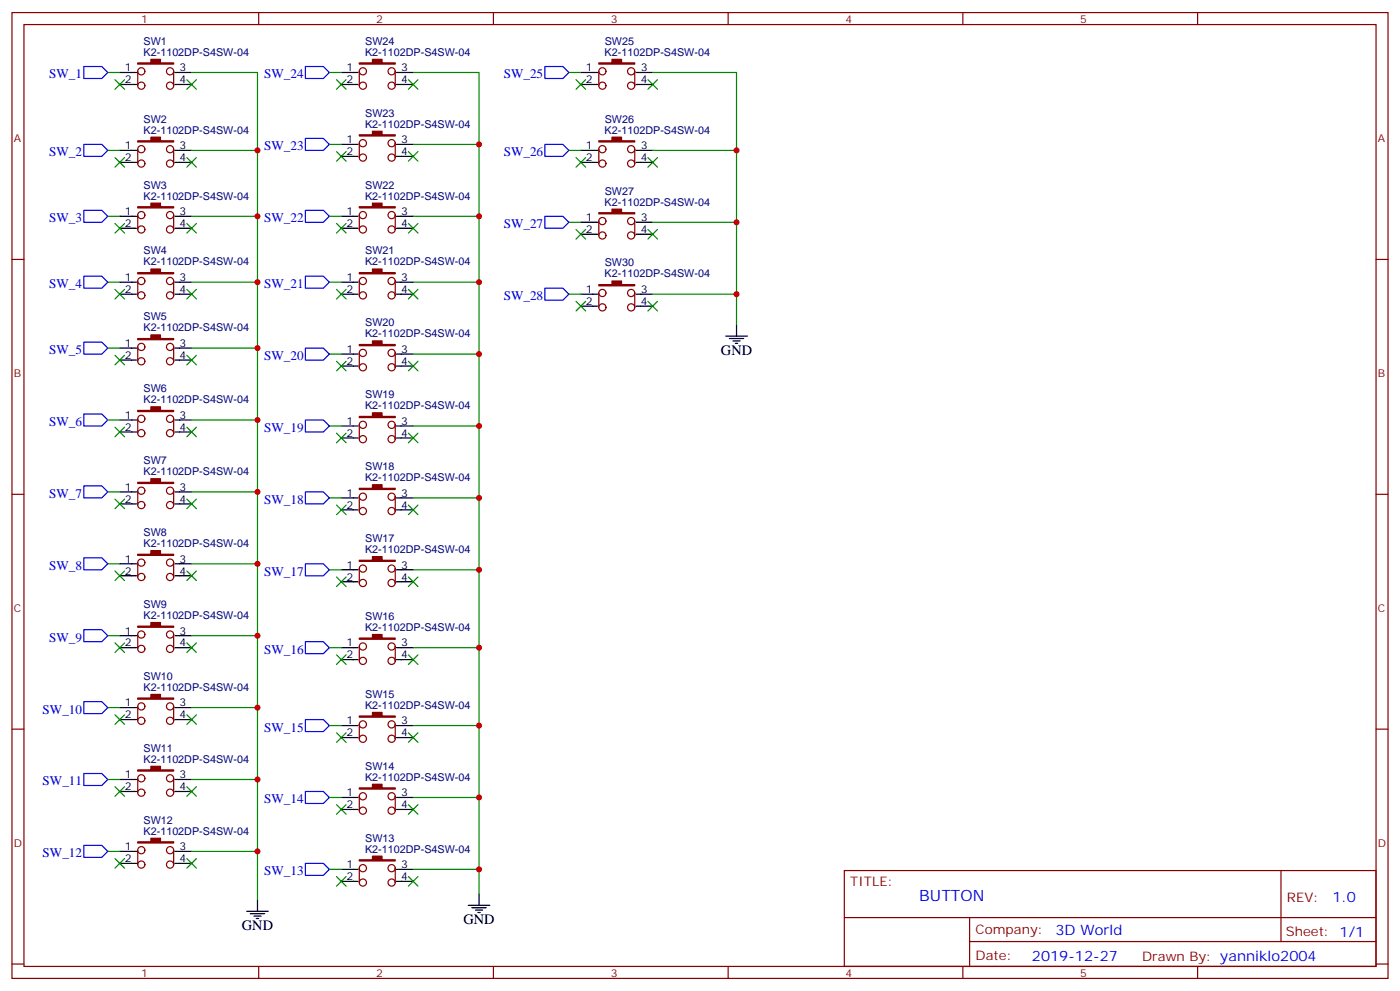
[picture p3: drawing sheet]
<svg xmlns="http://www.w3.org/2000/svg" width="412mm" height="292mm" viewBox="0 0 412 292" stroke-linecap="round" stroke-linejoin="round" font-family="sans-serif">
<g fill="none" stroke="#870000" stroke-width=".35">
<path d="M3.5 3.7h405.4v284.3h-405.4zM7.1 7.2h398.2v277.3h-398.2zM76.2 3.7v3.5M145.3 3.7v3.5M214.5 3.7v3.5M283.6 3.7v3.5M352.8 3.7v3.5M40.6 21v4.2M51.2 21v4.2M105.8 21v4.2M116.4 21v4.2M176.4 21v4.2"/>
<path d="M187 21v4.2M40.6 43.9v4.3M51.2 43.9v4.3M105.8 42.2v4.2M107.9 42.2a1.06 1.06 0 0 0-1.4-1 1.06 1.06 0 0 0-.3 1.7 1.06 1.06 0 0 0 1.7-.4v-.3M116.4 42.2a1.06 1.06 0 0 1-1.5 .9 1.06 1.06 0 0 1-.3-1.7 1.06 1.06 0 0 1 1.8 .4v4.6M176.4 43.9v4.3M187 43.9v4.3M3.5 76.4h3.6M40.6 63.3v4.3M51.2 63.3v4.3M105.8 63.3v4.3"/>
<path d="M116.4 63.3v4.3M176.4 65.1v4.2M187 65.1v4.2M405.3 76.4h3.6M40.6 82.7v4.3M51.2 82.7v4.3M105.8 82.7v4.3M116.4 82.7v4.3M176.4 86.3v4.2M187 86.3v4.2M40.6 102.1v4.3M51.2 102.1v4.3"/>
<path d="M105.8 103.9v4.2M116.4 103.9v4.2M40.6 123.3v4.2M51.2 123.3v4.2M105.8 125.1v4.2M116.4 125.1v4.2M3.5 145.5h3.6M40.6 144.5v4.2M51.2 144.5v4.2M105.8 146.2v4.3M116.4 146.2v4.3M405.3 145.5h3.6"/>
<path d="M40.6 165.6v4.3M51.2 165.6v4.3M105.8 167.4v4.2M116.4 167.4v4.2M40.6 186.8v4.2M51.2 186.8v4.2M105.8 190.3v4.3M116.4 190.3v4.3M3.5 214.7h3.6M40.6 208v4.2M51.2 208v4.2M105.8 213.3v4.2"/>
<path d="M116.4 213.3v4.2M405.3 214.7h3.6M40.6 229.1v4.3M51.2 229.1v4.3M105.8 234.4v4.3M116.4 234.4v4.3M40.6 250.3v4.2M51.2 250.3v4.2M105.8 255.6v4.2M116.4 255.6v4.2M248.7 256.3h156.6v28.2h-156.6zM377.3 256.3v20.9"/>
<path d="M248.7 270.1h156.5M285.6 277.2h119.6M285.6 270.1v14.2M3.5 283.8h3.6M76.2 284.5v3.5M145.3 284.5v3.5M214.5 284.5v3.5M283.6 284.5v3.5M352.8 284.5v3.5M405.3 283.8h3.6"/>
<circle cx="41.6" cy="21" r="1.06"/>
<circle cx="41.6" cy="25.2" r="1.06"/>
<circle cx="50.1" cy="21" r="1.06"/>
<circle cx="50.1" cy="25.2" r="1.06"/>
<circle cx="106.9" cy="25.2" r="1.06"/>
<circle cx="106.9" cy="21" r="1.06"/>
<circle cx="115.4" cy="21" r="1.06"/>
<circle cx="115.4" cy="25.2" r="1.06"/>
<circle cx="177.4" cy="25.2" r="1.06"/>
<circle cx="177.4" cy="21" r="1.06"/>
<circle cx="185.9" cy="25.2" r="1.06"/>
<circle cx="185.9" cy="21" r="1.06"/>
<circle cx="41.6" cy="48.2" r="1.06"/>
<circle cx="41.6" cy="43.9" r="1.06"/>
<circle cx="50.1" cy="48.2" r="1.06"/>
<circle cx="50.1" cy="43.9" r="1.06"/>
<circle cx="106.9" cy="46.4" r="1.06"/>
<circle cx="115.4" cy="46.4" r="1.06"/>
<circle cx="177.4" cy="43.9" r="1.06"/>
<circle cx="177.4" cy="48.2" r="1.06"/>
<circle cx="185.9" cy="43.9" r="1.06"/>
<circle cx="185.9" cy="48.2" r="1.06"/>
<circle cx="41.6" cy="67.6" r="1.06"/>
<circle cx="41.6" cy="63.3" r="1.06"/>
<circle cx="50.1" cy="63.3" r="1.06"/>
<circle cx="50.1" cy="67.6" r="1.06"/>
<circle cx="106.9" cy="63.3" r="1.06"/>
<circle cx="106.9" cy="67.6" r="1.06"/>
<circle cx="115.4" cy="67.6" r="1.06"/>
<circle cx="115.4" cy="63.3" r="1.06"/>
<circle cx="177.4" cy="69.3" r="1.06"/>
<circle cx="177.4" cy="65.1" r="1.06"/>
<circle cx="185.9" cy="65.1" r="1.06"/>
<circle cx="185.9" cy="69.3" r="1.06"/>
<circle cx="41.6" cy="82.7" r="1.06"/>
<circle cx="41.6" cy="87" r="1.06"/>
<circle cx="50.1" cy="87" r="1.06"/>
<circle cx="50.1" cy="82.7" r="1.06"/>
<circle cx="106.9" cy="82.7" r="1.06"/>
<circle cx="106.9" cy="87" r="1.06"/>
<circle cx="115.4" cy="82.7" r="1.06"/>
<circle cx="115.4" cy="87" r="1.06"/>
<circle cx="177.4" cy="86.3" r="1.06"/>
<circle cx="177.4" cy="90.5" r="1.06"/>
<circle cx="185.9" cy="90.5" r="1.06"/>
<circle cx="185.9" cy="86.3" r="1.06"/>
<circle cx="41.6" cy="106.4" r="1.06"/>
<circle cx="41.6" cy="102.1" r="1.06"/>
<circle cx="50.1" cy="102.1" r="1.06"/>
<circle cx="50.1" cy="106.4" r="1.06"/>
<circle cx="106.9" cy="103.9" r="1.06"/>
<circle cx="106.9" cy="108.1" r="1.06"/>
<circle cx="115.4" cy="103.9" r="1.06"/>
<circle cx="115.4" cy="108.1" r="1.06"/>
<circle cx="41.6" cy="127.5" r="1.06"/>
<circle cx="41.6" cy="123.3" r="1.06"/>
<circle cx="50.1" cy="123.3" r="1.06"/>
<circle cx="50.1" cy="127.5" r="1.06"/>
<circle cx="106.9" cy="129.3" r="1.06"/>
<circle cx="106.9" cy="125.1" r="1.06"/>
<circle cx="115.4" cy="129.3" r="1.06"/>
<circle cx="115.4" cy="125.1" r="1.06"/>
<circle cx="41.6" cy="144.5" r="1.06"/>
<circle cx="41.6" cy="148.7" r="1.06"/>
<circle cx="50.1" cy="144.5" r="1.06"/>
<circle cx="50.1" cy="148.7" r="1.06"/>
<circle cx="106.9" cy="146.2" r="1.06"/>
<circle cx="106.9" cy="150.5" r="1.06"/>
<circle cx="115.4" cy="146.2" r="1.06"/>
<circle cx="115.4" cy="150.5" r="1.06"/>
<circle cx="41.6" cy="169.9" r="1.06"/>
<circle cx="41.6" cy="165.6" r="1.06"/>
<circle cx="50.1" cy="169.9" r="1.06"/>
<circle cx="50.1" cy="165.6" r="1.06"/>
<circle cx="106.9" cy="167.4" r="1.06"/>
<circle cx="106.9" cy="171.6" r="1.06"/>
<circle cx="115.4" cy="167.4" r="1.06"/>
<circle cx="115.4" cy="171.6" r="1.06"/>
<circle cx="41.6" cy="191" r="1.06"/>
<circle cx="41.6" cy="186.8" r="1.06"/>
<circle cx="50.1" cy="186.8" r="1.06"/>
<circle cx="50.1" cy="191" r="1.06"/>
<circle cx="106.9" cy="190.3" r="1.06"/>
<circle cx="106.9" cy="194.6" r="1.06"/>
<circle cx="115.4" cy="190.3" r="1.06"/>
<circle cx="115.4" cy="194.6" r="1.06"/>
<circle cx="41.6" cy="212.2" r="1.06"/>
<circle cx="41.6" cy="208" r="1.06"/>
<circle cx="50.1" cy="212.2" r="1.06"/>
<circle cx="50.1" cy="208" r="1.06"/>
<circle cx="106.9" cy="217.5" r="1.06"/>
<circle cx="106.9" cy="213.3" r="1.06"/>
<circle cx="115.4" cy="217.5" r="1.06"/>
<circle cx="115.4" cy="213.3" r="1.06"/>
<circle cx="41.6" cy="229.1" r="1.06"/>
<circle cx="41.6" cy="233.4" r="1.06"/>
<circle cx="50.1" cy="233.4" r="1.06"/>
<circle cx="50.1" cy="229.1" r="1.06"/>
<circle cx="106.9" cy="238.7" r="1.06"/>
<circle cx="106.9" cy="234.4" r="1.06"/>
<circle cx="115.4" cy="234.4" r="1.06"/>
<circle cx="115.4" cy="238.7" r="1.06"/>
<circle cx="41.6" cy="250.3" r="1.06"/>
<circle cx="41.6" cy="254.5" r="1.06"/>
<circle cx="50.1" cy="254.5" r="1.06"/>
<circle cx="50.1" cy="250.3" r="1.06"/>
<circle cx="106.9" cy="255.6" r="1.06"/>
<circle cx="106.9" cy="259.8" r="1.06"/>
<circle cx="115.4" cy="259.8" r="1.06"/>
<circle cx="115.4" cy="255.6" r="1.06"/>
</g>
<g fill="none" stroke="#000" stroke-width=".35">
<path d="M35.3 21.3h4.9M35.3 24.9h4.9M51.5 21.3h4.9M51.5 24.9h4.9M100.5 21.3h5M100.5 24.9h5M116.8 21.3h4.9M116.8 24.9h4.9M171.1 21.3h4.9M171.1 24.9h4.9M187.3 21.3h5M187.3 24.9h5"/>
<path d="M35.3 44.3h4.9M35.3 47.8h4.9M51.5 44.3h4.9M51.5 47.8h4.9M100.5 42.5h5M100.5 46h5M116.8 42.5h4.9M116.8 46h4.9M171.1 44.3h4.9M171.1 47.8h4.9M187.3 44.3h5M187.3 47.8h5"/>
<path d="M35.3 63.7h4.9M35.3 67.2h4.9M51.5 63.7h4.9M51.5 67.2h4.9M100.5 63.7h5M100.5 67.2h5M116.8 63.7h4.9M116.8 67.2h4.9M171.1 65.4h4.9M171.1 69h4.9M187.3 65.4h5M187.3 69h5"/>
<path d="M35.3 83.1h4.9M35.3 86.6h4.9M51.5 83.1h4.9M51.5 86.6h4.9M100.5 83.1h5M100.5 86.6h5M116.8 83.1h4.9M116.8 86.6h4.9M171.1 86.6h4.9M171.1 90.1h4.9M187.3 86.6h5M187.3 90.1h5"/>
<path d="M213.8 99h6.3M214.8 99.7h4.3M217 95.4v3.6M35.3 102.5h4.9M35.3 106h4.9M51.5 102.5h4.9M51.5 106h4.9M100.5 104.2h5M100.5 107.8h5M116.8 104.2h4.9M116.8 107.8h4.9M215.9 100.4h2.1"/>
<path d="M216.6 101.1h.7M35.3 123.6h4.9M35.3 127.2h4.9M51.5 123.6h4.9M51.5 127.2h4.9M100.5 125.4h5M100.5 128.9h5M116.8 125.4h4.9M116.8 128.9h4.9M35.3 144.8h4.9M35.3 148.3h4.9M51.5 144.8h4.9"/>
<path d="M51.5 148.3h4.9M100.5 146.6h5M100.5 150.1h5M116.8 146.6h4.9M116.8 150.1h4.9M35.3 166h4.9M35.3 169.5h4.9M51.5 166h4.9M51.5 169.5h4.9M100.5 167.7h5M100.5 171.3h5M116.8 167.7h4.9"/>
<path d="M116.8 171.3h4.9M35.3 187.1h4.9M35.3 190.7h4.9M51.5 187.1h4.9M51.5 190.7h4.9M100.5 190.7h5M100.5 194.2h5M116.8 190.7h4.9M116.8 194.2h4.9M35.3 208.3h4.9M35.3 211.8h4.9M51.5 208.3h4.9"/>
<path d="M51.5 211.8h4.9M100.5 213.6h5M100.5 217.1h5M116.8 213.6h4.9M116.8 217.1h4.9M35.3 229.5h4.9M35.3 233h4.9M51.5 229.5h4.9M51.5 233h4.9M100.5 234.8h5M100.5 238.3h5M116.8 234.8h4.9"/>
<path d="M116.8 238.3h4.9M35.3 250.6h4.9M35.3 254.2h4.9M51.5 250.6h4.9M51.5 254.2h4.9M100.5 255.9h5M100.5 259.5h5M116.8 255.9h4.9M116.8 259.5h4.9M72.7 268.3h6.3M73.7 269h4.3M74.8 269.7h2.1"/>
<path d="M75.5 270.4h.7M75.8 264.8v3.5M137.9 266.5h6.4M139 267.2h4.2M140.1 267.9h2.1M140.8 268.6h.7M141.1 263v3.5"/>
</g>
<g fill="#870000" stroke="#870000" stroke-width=".35">
<path d="M40.6 18.5h3.8v-1h2.9v1h3.9v.4h-10.6z"/>
<path d="M40.6 41.5h3.8v-1.1h2.9v1.1h3.9v.3h-10.6z"/>
<path d="M40.6 60.9h3.8v-1.1h2.9v1.1h3.9v.3h-10.6z"/>
<path d="M40.6 80.3h3.8v-1.1h2.9v1.1h3.9v.3h-10.6z"/>
<path d="M40.6 99.7h3.8v-1.1h2.9v1.1h3.9v.3h-10.6z"/>
<path d="M40.6 120.8h3.8v-1h2.9v1h3.9v.4h-10.6z"/>
<path d="M40.6 142h3.8v-1.1h2.9v1.1h3.9v.3h-10.6z"/>
<path d="M40.6 163.2h3.8v-1.1h2.9v1.1h3.9v.3h-10.6z"/>
<path d="M40.6 184.3h3.8v-1h2.9v1h3.9v.4h-10.6z"/>
<path d="M40.6 205.5h3.8v-1.1h2.9v1.1h3.9v.3h-10.6z"/>
<path d="M40.6 226.7h3.8v-1.1h2.9v1.1h3.9v.3h-10.6z"/>
<path d="M40.6 247.8h3.8v-1h2.9v1h3.9v.4h-10.6z"/>
<path d="M105.8 253.1h3.9v-1h2.8v1h3.9v.4h-10.6z"/>
<path d="M105.8 232h3.9v-1.1h2.8v1.1h3.9v.3h-10.6z"/>
<path d="M105.8 210.8h3.9v-1.1h2.8v1.1h3.9v.3h-10.6z"/>
<path d="M105.8 187.9h3.9v-1.1h2.8v1.1h3.9v.3h-10.6z"/>
<path d="M105.8 164.9h3.9v-1h2.8v1h3.9v.4h-10.6z"/>
<path d="M105.8 143.8h3.9v-1.1h2.8v1.1h3.9v.3h-10.6z"/>
<path d="M105.8 122.6h3.9v-1.1h2.8v1.1h3.9v.3h-10.6z"/>
<path d="M105.8 101.4h3.9v-1h2.8v1h3.9v.4h-10.6z"/>
<path d="M105.8 80.3h3.9v-1.1h2.8v1.1h3.9v.3h-10.6z"/>
<path d="M105.8 60.9h3.9v-1.1h2.8v1.1h3.9v.3h-10.6z"/>
<path d="M105.8 39.7h3.9v-1.1h2.8v1.1h3.9v.3h-10.6z"/>
<path d="M105.8 18.5h3.9v-1h2.8v1h3.9v.4h-10.6z"/>
<path d="M176.4 18.5h3.9v-1h2.8v1h3.9v.4h-10.6z"/>
<path d="M176.4 41.5h3.9v-1.1h2.8v1.1h3.9v.3h-10.6z"/>
<path d="M176.4 62.6h3.9v-1h2.8v1h3.9v.4h-10.6z"/>
<path d="M176.4 83.8h3.9v-1.1h2.8v1.1h3.9v.3h-10.6z"/>
</g>
<g fill="none" stroke="#00f" stroke-width=".35">
<path d="M24.7 19.6h5.3l1.7 1.7-1.7 1.8h-5.3zM90 19.6h5.2l1.8 1.7-1.8 1.8h-5.2zM160.5 19.6h5.3l1.8 1.7-1.8 1.8h-5.3zM24.7 42.5h5.3l1.7 1.8-1.7 1.7h-5.3zM90 40.7h5.2l1.8 1.8-1.8 1.8h-5.2zM160.5 42.5h5.3l1.8 1.8-1.8 1.7h-5.3zM24.7 61.9h5.3l1.7 1.8-1.7 1.7h-5.3zM90 61.9h5.2l1.8 1.8-1.8 1.7h-5.2zM160.5 63.7h5.3l1.8 1.7-1.8 1.8h-5.3zM24.7 81.3h5.3l1.7 1.8-1.7 1.7h-5.3zM90 81.3h5.2l1.8 1.8-1.8 1.7h-5.2zM160.5 84.8h5.3l1.8 1.8-1.8 1.8h-5.3z"/>
<path d="M24.7 100.7h5.3l1.7 1.8-1.7 1.7h-5.3zM90 102.5h5.2l1.8 1.7-1.8 1.8h-5.2zM24.7 121.9h5.3l1.7 1.7-1.7 1.8h-5.3zM90 123.6h5.2l1.8 1.8-1.8 1.8h-5.2zM24.7 143.1h5.3l1.7 1.7-1.7 1.8h-5.3zM90 144.8h5.2l1.8 1.8-1.8 1.7h-5.2zM24.7 164.2h5.3l1.7 1.8-1.7 1.7h-5.3zM90 166h5.2l1.8 1.7-1.8 1.8h-5.2zM24.7 185.4h5.3l1.7 1.7-1.7 1.8h-5.3zM90 188.9h5.2l1.8 1.8-1.8 1.7h-5.2zM24.7 206.6h5.3l1.7 1.7-1.7 1.8h-5.3zM90 211.8h5.2l1.8 1.8-1.8 1.8h-5.2z"/>
<path d="M24.7 227.7h5.3l1.7 1.8-1.7 1.7h-5.3zM90 233h5.2l1.8 1.8-1.8 1.7h-5.2zM24.7 248.9h5.3l1.7 1.7-1.7 1.8h-5.3zM90 254.2h5.2l1.8 1.7-1.8 1.8h-5.2z"/>
</g>
<g fill="none" stroke="#008700" stroke-width=".35">
<path d="M31.7 21.3h3.6M56.4 21.3h19.4v23M97 21.3h3.5M121.7 21.3h19.4v21.2M167.6 21.3h3.5M192.3 21.3h24.7v23M31.7 44.3h3.6M56.4 44.3h19.4v19.4M97 42.5h3.5M121.7 42.5h19.4v21.2M167.6 44.3h3.5M192.3 44.3h24.7v21.1"/>
<path d="M31.7 63.7h3.6M56.4 63.7h19.4v19.4M97 63.7h3.5M121.7 63.7h19.4v19.4M167.6 65.4h3.5M192.3 65.4h24.7v21.2M31.7 83.1h3.6M56.4 83.1h19.4v19.4M97 83.1h3.5M121.7 83.1h19.4v21.1M167.6 86.6h3.5M192.3 86.6h24.7v8.8"/>
<path d="M31.7 102.5h3.6M56.4 102.5h19.4v21.1M97 104.2h3.5M121.7 104.2h19.4v21.2M31.7 123.6h3.6M56.4 123.6h19.4v21.2M97 125.4h3.5M121.7 125.4h19.4v21.2M31.7 144.8h3.6M56.4 144.8h19.4v21.2M97 146.6h3.5M121.7 146.6h19.4v21.1"/>
<path d="M31.7 166h3.6M56.4 166h19.4v21.1M97 167.7h3.5M121.7 167.7h19.4v23M31.7 187.1h3.6M56.4 187.1h19.4v21.2M97 190.7h3.5M121.7 190.7h19.4v22.9M31.7 208.3h3.6M56.4 208.3h19.4v21.2M97 213.6h3.5M121.7 213.6h19.4v21.2"/>
<path d="M31.7 229.5h3.6M56.4 229.5h19.4v21.1M97 234.8h3.5M121.7 234.8h19.4v21.1M31.7 250.6h3.6M56.4 250.6h19.4v14.2M97 255.9h3.5M121.7 255.9h19.4v7.1"/>
</g>
<g fill="#c00">
<circle cx="217" cy="65.4" r=".88"/>
<circle cx="141.1" cy="42.5" r=".88"/>
<circle cx="141.1" cy="83.1" r=".88"/>
<circle cx="141.1" cy="190.7" r=".88"/>
<circle cx="141.1" cy="234.8" r=".88"/>
<circle cx="75.8" cy="44.3" r=".88"/>
<circle cx="75.8" cy="83.1" r=".88"/>
<circle cx="75.8" cy="123.6" r=".88"/>
<circle cx="75.8" cy="166" r=".88"/>
<circle cx="75.8" cy="208.3" r=".88"/>
<circle cx="75.8" cy="250.6" r=".88"/>
<circle cx="75.8" cy="229.5" r=".88"/>
<circle cx="75.8" cy="187.1" r=".88"/>
<circle cx="75.8" cy="144.8" r=".88"/>
<circle cx="75.8" cy="102.5" r=".88"/>
<circle cx="75.8" cy="63.7" r=".88"/>
<circle cx="141.1" cy="255.9" r=".88"/>
<circle cx="141.1" cy="213.6" r=".88"/>
<circle cx="141.1" cy="167.7" r=".88"/>
<circle cx="141.1" cy="125.4" r=".88"/>
<circle cx="141.1" cy="104.2" r=".88"/>
<circle cx="141.1" cy="63.7" r=".88"/>
<circle cx="217" cy="86.6" r=".88"/>
<circle cx="217" cy="44.3" r=".88"/>
<circle cx="141.1" cy="146.6" r=".88"/>
</g>
<g fill="#c00" stroke="#008700" stroke-width=".35">
<path d="M33.9 23.5l2.8 2.8zM33.9 26.3l2.8-2.8z"/>
<path d="M33.9 46.4l2.8 2.8zM36.7 46.4l-2.8 2.8z"/>
<path d="M33.9 65.8l2.8 2.8zM36.7 65.8l-2.8 2.8z"/>
<path d="M33.9 85.2l2.8 2.8zM36.7 85.2l-2.8 2.8z"/>
<path d="M33.9 104.6l2.8 2.8zM33.9 107.4l2.8-2.8z"/>
<path d="M33.9 125.8l2.8 2.8zM36.7 125.8l-2.8 2.8z"/>
<path d="M33.9 146.9l2.8 2.9zM36.7 146.9l-2.8 2.9z"/>
<path d="M33.9 168.1l2.8 2.8zM36.7 168.1l-2.8 2.8z"/>
<path d="M33.9 189.3l2.8 2.8zM36.7 189.3l-2.8 2.8z"/>
<path d="M33.9 210.4l2.8 2.9zM36.7 210.4l-2.8 2.9z"/>
<path d="M33.9 231.6l2.8 2.8zM36.7 231.6l-2.8 2.8z"/>
<path d="M33.9 252.8l2.8 2.8zM36.7 252.8l-2.8 2.8z"/>
<path d="M55 252.8l2.9 2.8zM57.9 252.8l-2.9 2.8z"/>
<path d="M55 231.6l2.9 2.8zM57.9 231.6l-2.9 2.8z"/>
<path d="M55 210.4l2.9 2.9zM57.9 210.4l-2.9 2.9z"/>
<path d="M55 189.3l2.9 2.8zM55 192.1l2.9-2.8z"/>
<path d="M55 168.1l2.9 2.8zM57.9 168.1l-2.9 2.8z"/>
<path d="M55 146.9l2.9 2.9zM57.9 146.9l-2.9 2.9z"/>
<path d="M55 125.8l2.9 2.8zM57.9 125.8l-2.9 2.8z"/>
<path d="M55 104.6l2.9 2.8zM55 107.4l2.9-2.8z"/>
<path d="M55 85.2l2.9 2.8zM57.9 85.2l-2.9 2.8z"/>
<path d="M55 65.8l2.9 2.8zM57.9 65.8l-2.9 2.8z"/>
<path d="M55 46.4l2.9 2.8zM57.9 46.4l-2.9 2.8z"/>
<path d="M55 23.5l2.9 2.8zM55 26.3l2.9-2.8z"/>
<path d="M99.1 23.5l2.9 2.8zM99.1 26.3l2.9-2.8z"/>
<path d="M99.1 44.6l2.9 2.8zM102 44.6l-2.9 2.8z"/>
<path d="M120.3 23.5l2.8 2.8zM120.3 26.3l2.8-2.8z"/>
<path d="M120.3 44.6l2.8 2.8zM123.1 44.6l-2.8 2.8z"/>
<path d="M99.1 65.8l2.9 2.8zM102 65.8l-2.9 2.8z"/>
<path d="M120.3 65.8l2.8 2.8zM123.1 65.8l-2.8 2.8z"/>
<path d="M99.1 85.2l2.9 2.8zM102 85.2l-2.9 2.8z"/>
<path d="M120.3 85.2l2.8 2.8zM123.1 85.2l-2.8 2.8z"/>
<path d="M99.1 106.4l2.9 2.8zM102 106.4l-2.9 2.8z"/>
<path d="M120.3 106.4l2.8 2.8zM123.1 106.4l-2.8 2.8z"/>
<path d="M99.1 127.5l2.9 2.9zM102 127.5l-2.9 2.9z"/>
<path d="M120.3 127.5l2.8 2.9zM123.1 127.5l-2.8 2.9z"/>
<path d="M99.1 148.7l2.9 2.8zM102 148.7l-2.9 2.8z"/>
<path d="M120.3 148.7l2.8 2.8zM123.1 148.7l-2.8 2.8z"/>
<path d="M99.1 169.9l2.9 2.8zM99.1 172.7l2.9-2.8z"/>
<path d="M120.3 169.9l2.8 2.8zM120.3 172.7l2.8-2.8z"/>
<path d="M99.1 192.8l2.9 2.8zM102 192.8l-2.9 2.8z"/>
<path d="M120.3 192.8l2.8 2.8zM123.1 192.8l-2.8 2.8z"/>
<path d="M99.1 215.7l2.9 2.8zM102 215.7l-2.9 2.8z"/>
<path d="M120.3 215.7l2.8 2.8zM123.1 215.7l-2.8 2.8z"/>
<path d="M99.1 236.9l2.9 2.8zM99.1 239.7l2.9-2.8z"/>
<path d="M120.3 236.9l2.8 2.8zM123.1 236.9l-2.8 2.8z"/>
<path d="M99.1 258.1l2.9 2.8zM102 258.1l-2.9 2.8z"/>
<path d="M120.3 258.1l2.8 2.8zM123.1 258.1l-2.8 2.8z"/>
<path d="M169.7 23.5l2.8 2.8zM169.7 26.3l2.8-2.8z"/>
<path d="M169.7 46.4l2.8 2.8zM172.5 46.4l-2.8 2.8z"/>
<path d="M169.7 67.6l2.8 2.8zM172.5 67.6l-2.8 2.8z"/>
<path d="M169.7 88.7l2.8 2.8zM172.5 88.7l-2.8 2.8z"/>
<path d="M190.9 88.7l2.8 2.8zM193.7 88.7l-2.8 2.8z"/>
<path d="M190.9 67.6l2.8 2.8zM193.7 67.6l-2.8 2.8z"/>
<path d="M190.9 46.4l2.8 2.8zM193.7 46.4l-2.8 2.8z"/>
<path d="M190.9 23.5l2.8 2.8zM190.9 26.3l2.8-2.8z"/>
</g>
<text font-size="4.6" fill="#00f" x="270.8" y="265.3">BUTTON</text>
<g font-size="4.2">
<text x="212.4" y="104.6">GND</text>
<text x="71.3" y="273.9">GND</text>
<text x="136.5" y="272.2">GND</text>
</g>
<g font-size="4.2" fill="#00f">
<text x="392.5" y="265.6">1.0</text>
<text x="310.9" y="275.1">3D World</text>
<text x="304" y="282.9">2019-12-27</text>
</g>
<g font-size="3.9" fill="#00f">
<text x="14.5" y="23.1">SW_1</text>
<text x="77.8" y="23.1">SW_24</text>
<text x="148.4" y="23.1">SW_25</text>
<text x="14.5" y="46">SW_2</text>
<text x="77.8" y="44.3">SW_23</text>
<text x="148.4" y="46">SW_26</text>
<text x="14.5" y="65.4">SW_3</text>
<text x="77.8" y="65.4">SW_22</text>
<text x="148.4" y="67.2">SW_27</text>
<text x="14.5" y="84.8">SW_4</text>
<text x="77.8" y="84.8">SW_21</text>
<text x="148.4" y="88.4">SW_28</text>
<text x="14.5" y="104.2">SW_5</text>
<text x="77.8" y="106">SW_20</text>
<text x="14.5" y="125.4">SW_6</text>
<text x="77.8" y="127.2">SW_19</text>
<text x="14.5" y="146.6">SW_7</text>
<text x="77.8" y="148.3">SW_18</text>
<text x="14.5" y="167.7">SW_8</text>
<text x="77.8" y="169.5">SW_17</text>
<text x="14.5" y="188.9">SW_9</text>
<text x="77.8" y="192.4">SW_16</text>
<text x="12.6" y="210.1">SW_10</text>
<text x="77.8" y="215.4">SW_15</text>
<text x="12.6" y="231.2">SW_11</text>
<text x="77.8" y="236.5">SW_14</text>
<text x="12.6" y="252.4">SW_12</text>
<text x="77.8" y="257.7">SW_13</text>
</g>
<g font-size="3.9" fill="#800">
<text x="250.5" y="260.9">TITLE:</text>
<text x="379.1" y="265.6">REV:</text>
<text x="287.4" y="275.1">Company:</text>
<text x="378.7" y="275.7">Sheet: 1/1</text>
<text x="287.4" y="282.8">Date:</text>
<text x="336.4" y="282.8">Drawn By: yanniklo2004</text>
</g>
<g font-size="3.2" fill="#800">
<text x="41.6" y="6.7">1</text>
<text x="110.8" y="6.7">2</text>
<text x="179.9" y="6.7">3</text>
<text x="249.1" y="6.7">4</text>
<text x="318.2" y="6.7">5</text>
<text x="4.1" y="41.8">A</text>
<text x="405.9" y="41.8">A</text>
<text x="4.1" y="110.9">B</text>
<text x="405.9" y="110.9">B</text>
<text x="4.1" y="180.1">C</text>
<text x="405.9" y="180.1">C</text>
<text x="4.1" y="249.2">D</text>
<text x="405.9" y="249.2">D</text>
<text x="41.6" y="287.5">1</text>
<text x="110.8" y="287.5">2</text>
<text x="179.9" y="287.5">3</text>
<text x="249.1" y="287.5">4</text>
<text x="318.2" y="287.5">5</text>
</g>
<g font-size="3.2" fill="#000080">
<text x="42.3" y="16.4">K2-1102DP-S4SW-04</text>
<text x="42.3" y="13.2">SW1</text>
<text x="107.6" y="16.4">K2-1102DP-S4SW-04</text>
<text x="107.6" y="13.2">SW24</text>
<text x="178.1" y="16.4">K2-1102DP-S4SW-04</text>
<text x="178.1" y="13.2">SW25</text>
<text x="107.6" y="34.3">SW23</text>
<text x="42.3" y="39.3">K2-1102DP-S4SW-04</text>
<text x="42.3" y="36.1">SW2</text>
<text x="107.6" y="37.6">K2-1102DP-S4SW-04</text>
<text x="178.1" y="39.3">K2-1102DP-S4SW-04</text>
<text x="178.1" y="36.1">SW26</text>
<text x="42.3" y="58.7">K2-1102DP-S4SW-04</text>
<text x="42.3" y="55.5">SW3</text>
<text x="107.6" y="58.7">K2-1102DP-S4SW-04</text>
<text x="107.6" y="55.5">SW22</text>
<text x="178.1" y="57.3">SW27</text>
<text x="178.1" y="60.5">K2-1102DP-S4SW-04</text>
<text x="42.3" y="74.9">SW4</text>
<text x="107.6" y="74.9">SW21</text>
<text x="42.3" y="78.1">K2-1102DP-S4SW-04</text>
<text x="107.6" y="78.1">K2-1102DP-S4SW-04</text>
<text x="178.1" y="81.7">K2-1102DP-S4SW-04</text>
<text x="178.1" y="78.4">SW30</text>
<text x="42.3" y="94.3">SW5</text>
<text x="42.3" y="97.5">K2-1102DP-S4SW-04</text>
<text x="107.6" y="99.3">K2-1102DP-S4SW-04</text>
<text x="107.6" y="96.1">SW20</text>
<text x="42.3" y="118.7">K2-1102DP-S4SW-04</text>
<text x="42.3" y="115.5">SW6</text>
<text x="107.6" y="117.3">SW19</text>
<text x="107.6" y="120.5">K2-1102DP-S4SW-04</text>
<text x="42.3" y="136.7">SW7</text>
<text x="42.3" y="139.9">K2-1102DP-S4SW-04</text>
<text x="107.6" y="141.6">K2-1102DP-S4SW-04</text>
<text x="107.6" y="138.4">SW18</text>
<text x="42.3" y="161">K2-1102DP-S4SW-04</text>
<text x="42.3" y="157.8">SW8</text>
<text x="107.6" y="159.6">SW17</text>
<text x="107.6" y="162.8">K2-1102DP-S4SW-04</text>
<text x="42.3" y="179">SW9</text>
<text x="42.3" y="182.2">K2-1102DP-S4SW-04</text>
<text x="107.6" y="185.7">K2-1102DP-S4SW-04</text>
<text x="107.6" y="182.5">SW16</text>
<text x="42.3" y="203.4">K2-1102DP-S4SW-04</text>
<text x="42.3" y="200.2">SW10</text>
<text x="107.6" y="208.7">K2-1102DP-S4SW-04</text>
<text x="107.6" y="205.4">SW15</text>
<text x="42.3" y="221.3">SW11</text>
<text x="42.3" y="224.5">K2-1102DP-S4SW-04</text>
<text x="107.6" y="226.6">SW14</text>
<text x="107.6" y="229.8">K2-1102DP-S4SW-04</text>
<text x="42.3" y="245.7">K2-1102DP-S4SW-04</text>
<text x="42.3" y="242.5">SW12</text>
<text x="107.6" y="251">K2-1102DP-S4SW-04</text>
<text x="107.6" y="247.8">SW13</text>
</g>
<g font-size="3.2">
<text x="36.8" y="21">1</text>
<text x="52.9" y="21">3</text>
<text x="102.1" y="21">1</text>
<text x="118.2" y="21">3</text>
<text x="172.6" y="21">1</text>
<text x="188.7" y="21">3</text>
<text x="36.8" y="24.5">2</text>
<text x="52.9" y="24.5">4</text>
<text x="102.1" y="24.5">2</text>
<text x="118.2" y="24.5">4</text>
<text x="172.6" y="24.5">2</text>
<text x="188.7" y="24.5">4</text>
<text x="36.8" y="43.9">1</text>
<text x="36.8" y="47.4">2</text>
<text x="52.9" y="43.9">3</text>
<text x="52.9" y="47.4">4</text>
<text x="102.1" y="42.2">1</text>
<text x="102.1" y="45.7">2</text>
<text x="118.2" y="42.2">3</text>
<text x="118.2" y="45.7">4</text>
<text x="172.6" y="43.9">1</text>
<text x="172.6" y="47.4">2</text>
<text x="188.7" y="43.9">3</text>
<text x="188.7" y="47.4">4</text>
<text x="36.8" y="63.3">1</text>
<text x="52.9" y="63.3">3</text>
<text x="102.1" y="63.3">1</text>
<text x="118.2" y="63.3">3</text>
<text x="172.6" y="65.1">1</text>
<text x="188.7" y="65.1">3</text>
<text x="36.8" y="66.9">2</text>
<text x="52.9" y="66.9">4</text>
<text x="102.1" y="66.9">2</text>
<text x="118.2" y="66.9">4</text>
<text x="172.6" y="68.6">2</text>
<text x="188.7" y="68.6">4</text>
<text x="36.8" y="82.7">1</text>
<text x="52.9" y="82.7">3</text>
<text x="102.1" y="82.7">1</text>
<text x="118.2" y="82.7">3</text>
<text x="36.8" y="86.3">2</text>
<text x="52.9" y="86.3">4</text>
<text x="102.1" y="86.3">2</text>
<text x="118.2" y="86.3">4</text>
<text x="172.6" y="86.3">1</text>
<text x="172.6" y="89.8">2</text>
<text x="188.7" y="86.3">3</text>
<text x="188.7" y="89.8">4</text>
<text x="36.8" y="102.1">1</text>
<text x="36.8" y="105.7">2</text>
<text x="52.9" y="102.1">3</text>
<text x="52.9" y="105.7">4</text>
<text x="102.1" y="103.9">1</text>
<text x="102.1" y="107.4">2</text>
<text x="118.2" y="103.9">3</text>
<text x="118.2" y="107.4">4</text>
<text x="36.8" y="123.3">1</text>
<text x="52.9" y="123.3">3</text>
<text x="102.1" y="125.1">1</text>
<text x="118.2" y="125.1">3</text>
<text x="36.8" y="126.8">2</text>
<text x="52.9" y="126.8">4</text>
<text x="102.1" y="128.6">2</text>
<text x="118.2" y="128.6">4</text>
<text x="36.8" y="144.5">1</text>
<text x="36.8" y="148">2</text>
<text x="52.9" y="144.5">3</text>
<text x="52.9" y="148">4</text>
<text x="102.1" y="146.2">1</text>
<text x="102.1" y="149.8">2</text>
<text x="118.2" y="146.2">3</text>
<text x="118.2" y="149.8">4</text>
<text x="36.8" y="165.6">1</text>
<text x="52.9" y="165.6">3</text>
<text x="102.1" y="167.4">1</text>
<text x="118.2" y="167.4">3</text>
<text x="36.8" y="169.2">2</text>
<text x="52.9" y="169.2">4</text>
<text x="102.1" y="170.9">2</text>
<text x="118.2" y="170.9">4</text>
<text x="36.8" y="186.8">1</text>
<text x="36.8" y="190.3">2</text>
<text x="52.9" y="186.8">3</text>
<text x="52.9" y="190.3">4</text>
<text x="102.1" y="190.3">1</text>
<text x="118.2" y="190.3">3</text>
<text x="102.1" y="193.9">2</text>
<text x="118.2" y="193.9">4</text>
<text x="36.8" y="208">1</text>
<text x="52.9" y="208">3</text>
<text x="36.8" y="211.5">2</text>
<text x="52.9" y="211.5">4</text>
<text x="102.1" y="213.3">1</text>
<text x="118.2" y="213.3">3</text>
<text x="102.1" y="216.8">2</text>
<text x="118.2" y="216.8">4</text>
<text x="36.8" y="229.1">1</text>
<text x="36.8" y="232.7">2</text>
<text x="52.9" y="229.1">3</text>
<text x="52.9" y="232.7">4</text>
<text x="102.1" y="234.4">1</text>
<text x="102.1" y="237.9">2</text>
<text x="118.2" y="234.4">3</text>
<text x="118.2" y="237.9">4</text>
<text x="36.8" y="250.3">1</text>
<text x="52.9" y="250.3">3</text>
<text x="36.8" y="253.8">2</text>
<text x="52.9" y="253.8">4</text>
<text x="102.1" y="255.6">1</text>
<text x="118.2" y="255.6">3</text>
<text x="102.1" y="259.1">2</text>
<text x="118.2" y="259.1">4</text>
</g>
</svg>
